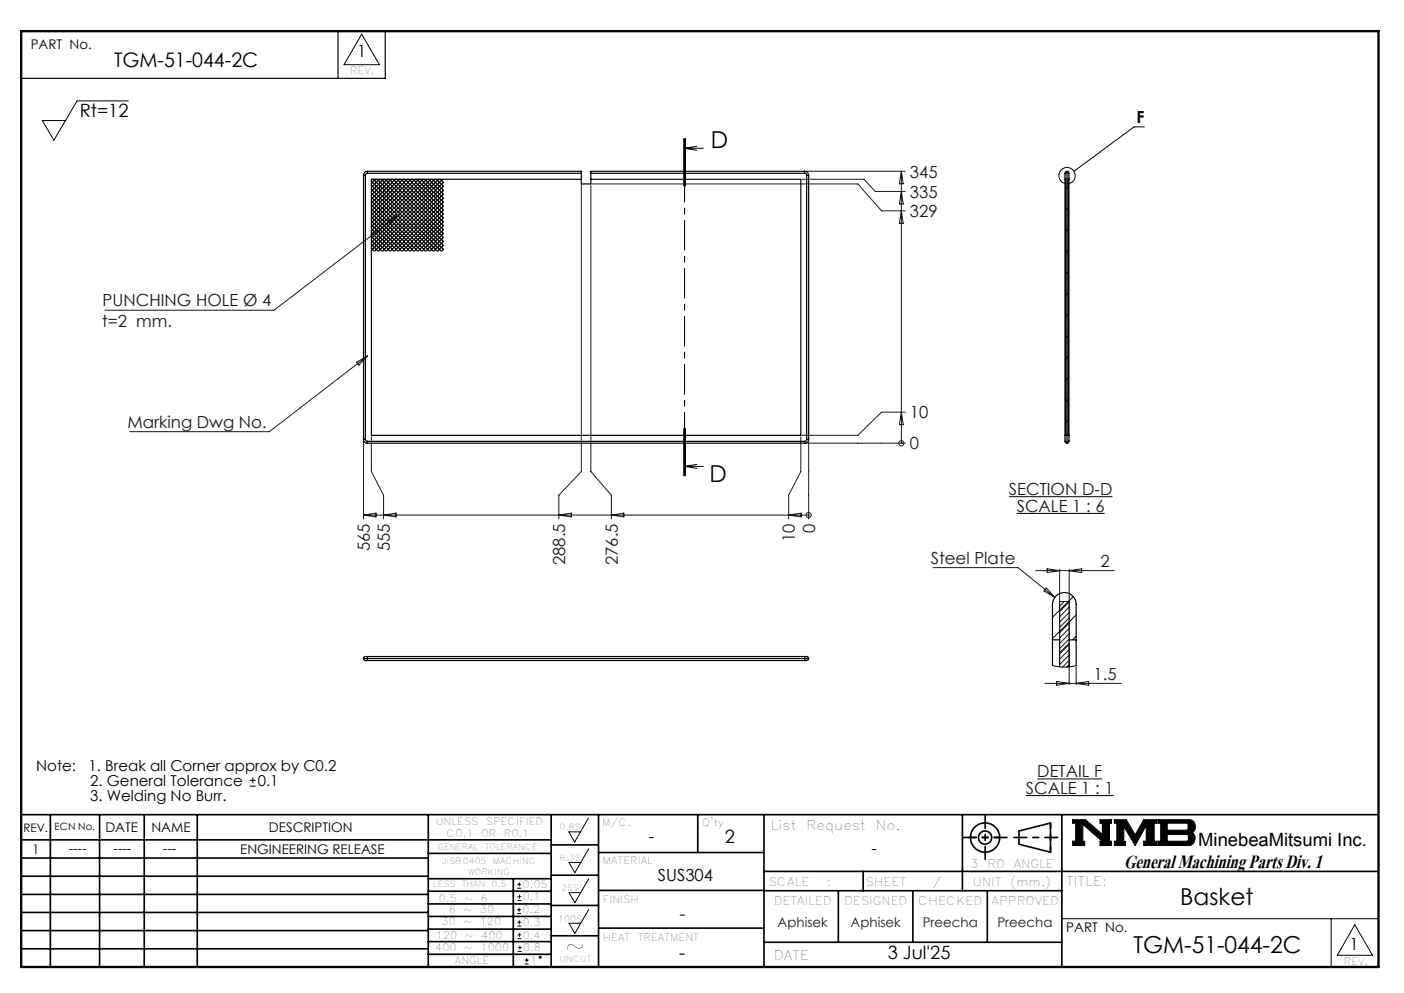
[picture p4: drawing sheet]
<svg xmlns="http://www.w3.org/2000/svg" width="297mm" height="210mm" viewBox="0 0 297 210" stroke-linecap="round" stroke-linejoin="round" font-family="sans-serif">
<g fill="none" stroke="#000" stroke-width=".21">
<path d="M76.5 7.2l3.8 6.5h-7.5zM27.1 21.3h-10.8l-4.9 8.4-2.4-4.2h4.9M144.6 29.3v10M144.8 31.4h4M144.8 31.4l2.6 .4M144.8 29.3v10M145 29.3v10M147.4 30.9l-2.6 .5M225.9 39.5l-.4 .4M242.1 26.8h-2.2l-12.7 9.4M225.9 44l-.4 .3M225.9 48.5l-.4 .4"/>
<path d="M225.9 53l-.4 .3M225.9 57.5l-.4 .3M225.9 62l-.4 .3M225.9 66.5l-.4 .3M225.9 71l-.4 .3M225.9 75.5l-.4 .3M225.9 79.9l-.4 .4M144.6 90.6v10M144.8 98.6h4M144.8 98.6l2.6 .5M144.8 90.6v10M145 90.6v10z"/>
<path d="M147.4 98.2l-2.6 .4M225.9 84.4l-.4 .4M225.9 88.9l-.4 .3M226.1 93.2l-.5 .5M213.4 105h21.9M215.1 108.6h18.6M226.2 136.1l-2 1.9M227 126.2l-4.4 4.4M227.6 130.1l-5 4.9M227.6 134.5l-.7 .8M222.6 140.7l1.9 .4h1.4l1.7-.3M226.2 140.5l-.6 .6"/>
<path d="M52.8 166.3h1.3M52.8 165h1.3M53.5 164.4v1.3M120.3 175.9h2.5l-1.2 2.2zM124.5 173l-1.7 2.9M124.5 179.5l-1.7 2.9M217 168.3h18.6M219.4 164.7h13.8M226.9 173.3h2.7l3.6 3.2v-2.4h-.5v-.8h2.4v.8h-.4v3.8h.4v.9h-2.4v-.9h.5l-4.1-3.6v3.6h.3v.9h-2.5v-.9h.6v-3.8h-.6zM235.7 173.3h2.5l1.9 3.3 1.8-3.3h2.8v.8h-.5v3.8h.5v.9h-2.8v-.9h.6v-3.3l-2.4 4.2-2.4-4v3.2h.4v.8h-2.4v-.9h.6v-3.8h-.6zM244.9 173.3h6.6a1.47 1.47 0 0 1 1.3 1.2 1.47 1.47 0 0 1-.7 1.6 1.48 1.48 0 0 1 .7 1.6 1.48 1.48 0 0 1-1.4 1.1h-6.5v-.9h.6v-3.8h-.6zM246.9 174.1h4.1l.3 .2v1l-.3 .3h-4.1z"/>
<path d="M246.9 176.5h4.2l.3 .3v.8l-.4 .3h-4.1zM109.4 193.2h.8M109.4 192.4h.8M109.4 187.8h.8M109.4 187h.8M109.5 198.5h.8M109.5 197.7h.8M109.5 195.9h.8M109.5 195h.8M109.5 190.5h.8M109.5 189.6h.8M109.8 192v.8"/>
<path d="M109.9 194.7v.8M109.9 186.6v.8M109.9 189.2v.8M109.9 197.3v.8M110 200v.8M120.4 182.4h2.4l-1.2 2.2zM120.4 188.8h2.4l-1.2 2.1zM120.4 195.3h2.4l-1.2 2.1zM124.5 185.9l-1.7 2.9M124.5 192.4l-1.7 2.9M224.6 194.3h67M281.6 194.3v10.2"/>
<path d="M286.6 195.6l3.7 6.4h-7.4zM109.5 201.2h.8M109.5 200.4h.8M111 203.9h.8M111 203.1h.8M111.4 202.7v.8"/>
<circle cx="225.7" cy="37.1" r="1.73"/>
<circle cx="114.3" cy="202.5" r=".2"/>
</g>
<g fill="none" stroke="#000" stroke-width=".35">
<path d="M4.5 172.3h287.1M4.5 177.6h112.1M10.7 172.3v32.2M21.1 172.3v32.2M30.5 172.3v32.2M41.7 172.3v32.2M90.6 172.3v32.2M116.6 172.3v32.2M116.6 178.7h10M126.6 172.3v32.2M147.6 172.3v8M161.6 172.3v32.2"/>
<path d="M203.6 172.3v16.1M215.5 175.7l6.7-1.6v6.1l-6.7-1.7zM224.6 172.3v32.2M4.5 185.3h86.1M4.5 181.5h86.1M4.5 189.2h86.1M4.5 193h86.1M4.5 196.8h86.1M90.6 199.1h26M90.6 193.8h26M90.6 188.5h26M90.6 191.2h26"/>
<path d="M90.6 180.5h26M90.6 185.8h26M90.6 196.5h26M108.6 185.8v18.5M116.6 185.1h10M116.6 191.5h10M116.6 197.9h10M126.6 196.3h35M126.6 188.3h35M126.6 180.3h35M161.6 184.3h130M161.6 199.3h63"/>
<path d="M161.6 188.4h63M177.3 188.4v10.9M182.6 184.3v4.1M193.1 188.4v10.9M208.8 188.4v10.9M4.5 200.7h86.1M90.6 201.8h26"/>
<circle cx="208.4" cy="177.1" r="3.1"/>
<circle cx="208.4" cy="177.1" r="1.4"/>
</g>
<path d="M4.5 6.6h287.1" fill="none" stroke="#000" stroke-width=".21" stroke-dasharray="6.3 1.3 1.3 1.3" stroke-dashoffset="1.9"/>
<g fill="none" stroke="#000" stroke-width=".25">
<path d="M71.5 6.6v10M81.5 6.6v10h-77M76.9 37.1h.4M76.9 37.1v55.8M77.3 37.1v55.8M77.7 36.6l-.4 .5M77.7 36.2a.79 .79 0 0 0-.8 .9M77.7 36.2v.4M77.7 36.2h45.3v.4M77.7 36.6h45.3M78.6 40a.31 .31 0 0 1 .1 .2 .31 .31 0 0 1-.1 .3M78.6 39.1a.31 .31 0 0 1 .1 .3 .31 .31 0 0 1-.1 .3"/>
<path d="M78.6 38.3a.34 .34 0 0 1 0 .6M78.7 37.9l-.1 .1M79 37.9l.1 .2 .4-.2M79.8 37.9l.2 .2 .4-.2M80.6 37.9l.2 .2 .4-.2M81.4 37.9l.2 .2 .4-.2M82.3 37.9l.2 .2 .3-.2M83.1 37.9l.2 .2 .4-.2M83.9 37.9l.2 .2 .4-.2M84.8 37.9l.2 .2 .3-.2M85.6 37.9l.2 .2 .4-.2M86.4 37.9l.2 .2 .4-.2"/>
<path d="M87.3 37.9l.2 .2 .3-.2M88.1 37.9l.2 .2 .4-.2M88.9 37.9l.2 .2 .4-.2M89.8 37.9l.2 .2 .3-.2M90.6 37.9l.2 .2 .4-.2M91.4 37.9l.3 .2 .3-.2M92.3 37.9l.2 .2 .4-.2M93.1 37.9l.2 .2 .4-.2M123 36.6v2.3h2v-2.3M123 37.9h-44.4v54.2h90.8v-54.2h-44.4M125 36.6h45.2M170.2 36.6l.3 .2 .1 .3"/>
<path d="M170.2 36.2a.84 .84 0 0 1 .9 .9M170.2 36.2v.4M170.2 36.2h-45.2v.4M170.6 37.1h.5M170.6 37.1v55.8M171.1 37.1v55.8M225.3 37.9h.2v54.2h-.2M225.4 36.4l.3-.2 .4 .4v56.7a.42 .42 0 0 1-.4 .4 .42 .42 0 0 1-.4-.4zM226.1 37.9h-.2v54.2h.2M78.6 52.4a.31 .31 0 0 1 .1 .3 .31 .31 0 0 1-.1 .3M78.6 51.6a.34 .34 0 0 1 0 .6M78.6 50.8a.31 .31 0 0 1 .1 .3 .31 .31 0 0 1-.1 .3"/>
<path d="M78.6 49.9a.34 .34 0 0 1 0 .6M78.6 49.1a.31 .31 0 0 1 .1 .3 .31 .31 0 0 1-.1 .3M78.6 48.3a.31 .31 0 0 1 .1 .3 .31 .31 0 0 1-.1 .3M78.6 47.4a.34 .34 0 0 1 0 .6M78.6 46.6a.31 .31 0 0 1 .1 .3 .31 .31 0 0 1-.1 .3M78.6 45.8a.31 .31 0 0 1 .1 .3 .31 .31 0 0 1-.1 .2M78.6 44.9a.34 .34 0 0 1 0 .6M78.6 44.1a.31 .31 0 0 1 .1 .3 .31 .31 0 0 1-.1 .3M78.6 43.3a.34 .34 0 0 1 0 .6M78.6 42.5a.31 .31 0 0 1 .1 .2 .31 .31 0 0 1-.1 .3M78.6 41.6a.31 .31 0 0 1 .1 .3 .31 .31 0 0 1-.1 .3M78.6 40.8a.34 .34 0 0 1 0 .6"/>
<path d="M76.9 92.9a.78 .78 0 0 0 .8 .8M76.9 92.9h.4M77.3 92.9l.4 .4M77.7 93.3v.4M77.7 93.3h92.5M77.7 93.7h92.5M170.2 93.3v.4M170.6 92.9h.5M170.6 92.9l-.1 .3-.3 .1M171.1 92.9a.84 .84 0 0 1-.9 .8M76.9 139.3h.8M76.9 139.3l.2 .3 .6 .1"/>
<path d="M77.7 139.3v.4M77.7 138.8v.5M77.7 138.8l-.6 .1-.2 .4M77.7 139.3h92.5M77.7 139.7h92.5M77.7 138.8h92.5M170.2 139.3v.4M170.2 139.3h.9M170.2 138.8v.5M170.2 138.8l.7 .1 .2 .4M171.1 139.3l-.3 .4h-.6M222.6 135.3h1.6v5.7"/>
<path d="M227.6 135.3h-1.4v5.7M222.6 140.7v-12.9a2.5 2.5 0 0 1 2.5-2.5 2.5 2.5 0 0 1 2.5 2.5v13"/>
<circle cx="79.2" cy="38.6" r=".33"/>
<circle cx="79.2" cy="39.4" r=".33"/>
<circle cx="80.1" cy="38.6" r=".33"/>
<circle cx="80.1" cy="39.4" r=".33"/>
<circle cx="80.9" cy="38.6" r=".33"/>
<circle cx="80.9" cy="39.4" r=".33"/>
<circle cx="81.7" cy="38.6" r=".33"/>
<circle cx="81.7" cy="39.4" r=".33"/>
<circle cx="82.6" cy="38.6" r=".33"/>
<circle cx="82.6" cy="39.4" r=".33"/>
<circle cx="83.4" cy="38.6" r=".33"/>
<circle cx="83.4" cy="39.4" r=".33"/>
<circle cx="84.2" cy="38.6" r=".33"/>
<circle cx="84.2" cy="39.4" r=".33"/>
<circle cx="85.1" cy="38.6" r=".34"/>
<circle cx="85.1" cy="39.4" r=".34"/>
<circle cx="85.9" cy="38.6" r=".33"/>
<circle cx="85.9" cy="39.4" r=".33"/>
<circle cx="86.7" cy="38.6" r=".33"/>
<circle cx="86.7" cy="39.4" r=".33"/>
<circle cx="87.5" cy="38.6" r=".33"/>
<circle cx="87.5" cy="39.4" r=".33"/>
<circle cx="88.4" cy="38.6" r=".33"/>
<circle cx="88.4" cy="39.4" r=".33"/>
<circle cx="89.2" cy="38.6" r=".33"/>
<circle cx="89.2" cy="39.4" r=".33"/>
<circle cx="90.1" cy="38.6" r=".33"/>
<circle cx="90.1" cy="39.4" r=".33"/>
<circle cx="90.9" cy="38.6" r=".33"/>
<circle cx="90.9" cy="39.4" r=".33"/>
<circle cx="91.7" cy="38.6" r=".34"/>
<circle cx="91.7" cy="39.4" r=".34"/>
<circle cx="92.6" cy="38.6" r=".33"/>
<circle cx="92.6" cy="39.4" r=".33"/>
<circle cx="93.4" cy="38.6" r=".33"/>
<circle cx="93.4" cy="39.4" r=".33"/>
<circle cx="79.2" cy="51.1" r=".34"/>
<circle cx="79.2" cy="44.4" r=".34"/>
<circle cx="79.2" cy="46.9" r=".34"/>
<circle cx="79.2" cy="40.2" r=".34"/>
<circle cx="79.2" cy="41.9" r=".34"/>
<circle cx="79.2" cy="48.6" r=".34"/>
<circle cx="79.2" cy="52.7" r=".34"/>
<circle cx="79.2" cy="42.7" r=".33"/>
<circle cx="79.2" cy="51.9" r=".33"/>
<circle cx="79.2" cy="41.1" r=".33"/>
<circle cx="79.2" cy="45.2" r=".33"/>
<circle cx="79.2" cy="49.4" r=".33"/>
<circle cx="79.2" cy="47.7" r=".33"/>
<circle cx="79.2" cy="46.1" r=".33"/>
<circle cx="79.2" cy="50.2" r=".33"/>
<circle cx="79.2" cy="43.6" r=".33"/>
<circle cx="80.1" cy="51.1" r=".34"/>
<circle cx="80.1" cy="46.9" r=".34"/>
<circle cx="80.1" cy="44.4" r=".34"/>
<circle cx="80.1" cy="40.2" r=".34"/>
<circle cx="80.1" cy="41.9" r=".34"/>
<circle cx="80.1" cy="48.6" r=".34"/>
<circle cx="80.1" cy="52.7" r=".34"/>
<circle cx="80.1" cy="42.7" r=".33"/>
<circle cx="80.1" cy="51.9" r=".33"/>
<circle cx="80.1" cy="41.1" r=".33"/>
<circle cx="80.1" cy="45.2" r=".33"/>
<circle cx="80.1" cy="49.4" r=".33"/>
<circle cx="80.1" cy="47.7" r=".33"/>
<circle cx="80.1" cy="50.2" r=".33"/>
<circle cx="80.1" cy="46.1" r=".33"/>
<circle cx="80.1" cy="43.6" r=".33"/>
<circle cx="80.9" cy="51.1" r=".34"/>
<circle cx="80.9" cy="46.9" r=".34"/>
<circle cx="80.9" cy="44.4" r=".34"/>
<circle cx="80.9" cy="41.9" r=".34"/>
<circle cx="80.9" cy="40.2" r=".34"/>
<circle cx="80.9" cy="48.6" r=".34"/>
<circle cx="80.9" cy="52.7" r=".34"/>
<circle cx="80.9" cy="42.7" r=".33"/>
<circle cx="80.9" cy="51.9" r=".33"/>
<circle cx="80.9" cy="41.1" r=".33"/>
<circle cx="80.9" cy="45.2" r=".33"/>
<circle cx="80.9" cy="49.4" r=".33"/>
<circle cx="80.9" cy="47.7" r=".33"/>
<circle cx="80.9" cy="46.1" r=".33"/>
<circle cx="80.9" cy="50.2" r=".33"/>
<circle cx="80.9" cy="43.6" r=".33"/>
<circle cx="81.7" cy="51.1" r=".34"/>
<circle cx="81.7" cy="44.4" r=".34"/>
<circle cx="81.7" cy="46.9" r=".34"/>
<circle cx="81.7" cy="40.2" r=".34"/>
<circle cx="81.7" cy="41.9" r=".34"/>
<circle cx="81.7" cy="48.6" r=".34"/>
<circle cx="81.7" cy="52.7" r=".34"/>
<circle cx="81.7" cy="42.7" r=".33"/>
<circle cx="81.7" cy="51.9" r=".33"/>
<circle cx="81.7" cy="41.1" r=".33"/>
<circle cx="81.7" cy="49.4" r=".33"/>
<circle cx="81.7" cy="45.2" r=".33"/>
<circle cx="81.7" cy="47.7" r=".33"/>
<circle cx="81.7" cy="43.6" r=".33"/>
<circle cx="81.7" cy="50.2" r=".33"/>
<circle cx="81.7" cy="46.1" r=".33"/>
<circle cx="82.6" cy="51.1" r=".34"/>
<circle cx="82.6" cy="44.4" r=".34"/>
<circle cx="82.6" cy="46.9" r=".34"/>
<circle cx="82.6" cy="41.9" r=".34"/>
<circle cx="82.6" cy="40.2" r=".34"/>
<circle cx="82.6" cy="48.6" r=".34"/>
<circle cx="82.6" cy="52.7" r=".34"/>
<circle cx="82.6" cy="42.7" r=".33"/>
<circle cx="82.6" cy="51.9" r=".33"/>
<circle cx="82.6" cy="41.1" r=".33"/>
<circle cx="82.6" cy="49.4" r=".33"/>
<circle cx="82.6" cy="45.2" r=".33"/>
<circle cx="82.6" cy="47.7" r=".33"/>
<circle cx="82.6" cy="46.1" r=".33"/>
<circle cx="82.6" cy="43.6" r=".33"/>
<circle cx="82.6" cy="50.2" r=".33"/>
<circle cx="83.4" cy="51.1" r=".34"/>
<circle cx="83.4" cy="46.9" r=".34"/>
<circle cx="83.4" cy="44.4" r=".34"/>
<circle cx="83.4" cy="40.2" r=".34"/>
<circle cx="83.4" cy="41.9" r=".34"/>
<circle cx="83.4" cy="48.6" r=".34"/>
<circle cx="83.4" cy="52.7" r=".34"/>
<circle cx="83.4" cy="42.7" r=".33"/>
<circle cx="83.4" cy="51.9" r=".33"/>
<circle cx="83.4" cy="41.1" r=".33"/>
<circle cx="83.4" cy="49.4" r=".33"/>
<circle cx="83.4" cy="45.2" r=".33"/>
<circle cx="83.4" cy="47.7" r=".33"/>
<circle cx="83.4" cy="43.6" r=".33"/>
<circle cx="83.4" cy="50.2" r=".33"/>
<circle cx="83.4" cy="46.1" r=".33"/>
<circle cx="84.2" cy="51.1" r=".34"/>
<circle cx="84.2" cy="46.9" r=".34"/>
<circle cx="84.2" cy="44.4" r=".34"/>
<circle cx="84.2" cy="41.9" r=".34"/>
<circle cx="84.2" cy="40.2" r=".34"/>
<circle cx="84.2" cy="48.6" r=".34"/>
<circle cx="84.2" cy="52.7" r=".34"/>
<circle cx="84.2" cy="42.7" r=".33"/>
<circle cx="84.2" cy="51.9" r=".33"/>
<circle cx="84.2" cy="41.1" r=".33"/>
<circle cx="84.2" cy="45.2" r=".33"/>
<circle cx="84.2" cy="49.4" r=".33"/>
<circle cx="84.2" cy="47.7" r=".33"/>
<circle cx="84.2" cy="46.1" r=".33"/>
<circle cx="84.2" cy="50.2" r=".33"/>
<circle cx="84.2" cy="43.6" r=".33"/>
<circle cx="85.1" cy="51.1" r=".35"/>
<circle cx="85.1" cy="46.9" r=".35"/>
<circle cx="85.1" cy="44.4" r=".35"/>
<circle cx="85.1" cy="40.2" r=".35"/>
<circle cx="85.1" cy="41.9" r=".35"/>
<circle cx="85.1" cy="52.7" r=".35"/>
<circle cx="85.1" cy="48.6" r=".35"/>
<circle cx="85.1" cy="42.7" r=".34"/>
<circle cx="85.1" cy="51.9" r=".34"/>
<circle cx="85.1" cy="41.1" r=".34"/>
<circle cx="85.1" cy="49.4" r=".34"/>
<circle cx="85.1" cy="45.2" r=".34"/>
<circle cx="85.1" cy="47.7" r=".34"/>
<circle cx="85.1" cy="43.6" r=".34"/>
<circle cx="85.1" cy="46.1" r=".34"/>
<circle cx="85.1" cy="50.3" r=".34"/>
<circle cx="85.9" cy="51.1" r=".34"/>
<circle cx="85.9" cy="44.4" r=".34"/>
<circle cx="85.9" cy="46.9" r=".34"/>
<circle cx="85.9" cy="40.2" r=".34"/>
<circle cx="85.9" cy="41.9" r=".34"/>
<circle cx="85.9" cy="48.6" r=".34"/>
<circle cx="85.9" cy="52.7" r=".34"/>
<circle cx="85.9" cy="42.7" r=".33"/>
<circle cx="85.9" cy="51.9" r=".33"/>
<circle cx="85.9" cy="41.1" r=".33"/>
<circle cx="85.9" cy="45.2" r=".33"/>
<circle cx="85.9" cy="49.4" r=".33"/>
<circle cx="85.9" cy="47.7" r=".33"/>
<circle cx="85.9" cy="43.6" r=".33"/>
<circle cx="85.9" cy="50.2" r=".33"/>
<circle cx="85.9" cy="46.1" r=".33"/>
<circle cx="86.7" cy="51.1" r=".34"/>
<circle cx="86.7" cy="44.4" r=".34"/>
<circle cx="86.7" cy="46.9" r=".34"/>
<circle cx="86.7" cy="41.9" r=".34"/>
<circle cx="86.7" cy="40.2" r=".34"/>
<circle cx="86.7" cy="48.6" r=".34"/>
<circle cx="86.7" cy="52.7" r=".34"/>
<circle cx="86.7" cy="42.7" r=".33"/>
<circle cx="86.7" cy="51.9" r=".33"/>
<circle cx="86.7" cy="41.1" r=".33"/>
<circle cx="86.7" cy="49.4" r=".33"/>
<circle cx="86.7" cy="45.2" r=".33"/>
<circle cx="86.7" cy="47.7" r=".33"/>
<circle cx="86.7" cy="50.2" r=".33"/>
<circle cx="86.7" cy="43.6" r=".33"/>
<circle cx="86.7" cy="46.1" r=".33"/>
<circle cx="87.5" cy="51.1" r=".34"/>
<circle cx="87.5" cy="46.9" r=".34"/>
<circle cx="87.5" cy="44.4" r=".34"/>
<circle cx="87.5" cy="41.9" r=".34"/>
<circle cx="87.5" cy="40.2" r=".34"/>
<circle cx="87.5" cy="48.6" r=".34"/>
<circle cx="87.5" cy="52.7" r=".34"/>
<circle cx="87.5" cy="42.7" r=".33"/>
<circle cx="87.5" cy="51.9" r=".33"/>
<circle cx="87.5" cy="41.1" r=".33"/>
<circle cx="87.5" cy="49.4" r=".33"/>
<circle cx="87.5" cy="45.2" r=".33"/>
<circle cx="87.5" cy="47.7" r=".33"/>
<circle cx="87.5" cy="46.1" r=".33"/>
<circle cx="87.5" cy="43.6" r=".33"/>
<circle cx="87.5" cy="50.2" r=".33"/>
<circle cx="88.4" cy="51.1" r=".34"/>
<circle cx="88.4" cy="44.4" r=".34"/>
<circle cx="88.4" cy="46.9" r=".34"/>
<circle cx="88.4" cy="41.9" r=".34"/>
<circle cx="88.4" cy="40.2" r=".34"/>
<circle cx="88.4" cy="48.6" r=".34"/>
<circle cx="88.4" cy="52.7" r=".34"/>
<circle cx="88.4" cy="42.7" r=".33"/>
<circle cx="88.4" cy="51.9" r=".33"/>
<circle cx="88.4" cy="41.1" r=".33"/>
<circle cx="88.4" cy="49.4" r=".33"/>
<circle cx="88.4" cy="45.2" r=".33"/>
<circle cx="88.4" cy="47.7" r=".33"/>
<circle cx="88.4" cy="43.6" r=".33"/>
<circle cx="88.4" cy="50.2" r=".33"/>
<circle cx="88.4" cy="46.1" r=".33"/>
<circle cx="89.2" cy="51.1" r=".34"/>
<circle cx="89.2" cy="46.9" r=".34"/>
<circle cx="89.2" cy="44.4" r=".34"/>
<circle cx="89.2" cy="41.9" r=".34"/>
<circle cx="89.2" cy="40.2" r=".34"/>
<circle cx="89.2" cy="48.6" r=".34"/>
<circle cx="89.2" cy="52.7" r=".34"/>
<circle cx="89.2" cy="42.7" r=".33"/>
<circle cx="89.2" cy="51.9" r=".33"/>
<circle cx="89.2" cy="41.1" r=".33"/>
<circle cx="89.2" cy="45.2" r=".33"/>
<circle cx="89.2" cy="49.4" r=".33"/>
<circle cx="89.2" cy="47.7" r=".33"/>
<circle cx="89.2" cy="46.1" r=".33"/>
<circle cx="89.2" cy="50.2" r=".33"/>
<circle cx="89.2" cy="43.6" r=".33"/>
<circle cx="90" cy="51.1" r=".34"/>
<circle cx="90" cy="44.4" r=".34"/>
<circle cx="90" cy="46.9" r=".34"/>
<circle cx="90" cy="41.9" r=".34"/>
<circle cx="90" cy="40.2" r=".34"/>
<circle cx="90" cy="48.6" r=".34"/>
<circle cx="90" cy="52.7" r=".34"/>
<circle cx="90.1" cy="42.7" r=".33"/>
<circle cx="90.1" cy="51.9" r=".33"/>
<circle cx="90.1" cy="41.1" r=".33"/>
<circle cx="90.1" cy="49.4" r=".33"/>
<circle cx="90.1" cy="45.2" r=".33"/>
<circle cx="90.1" cy="47.7" r=".33"/>
<circle cx="90.1" cy="50.2" r=".33"/>
<circle cx="90.1" cy="43.6" r=".33"/>
<circle cx="90.1" cy="46.1" r=".33"/>
<circle cx="90.9" cy="51.1" r=".34"/>
<circle cx="90.9" cy="46.9" r=".34"/>
<circle cx="90.9" cy="44.4" r=".34"/>
<circle cx="90.9" cy="40.2" r=".34"/>
<circle cx="90.9" cy="41.9" r=".34"/>
<circle cx="90.9" cy="48.6" r=".34"/>
<circle cx="90.9" cy="52.7" r=".34"/>
<circle cx="90.9" cy="42.7" r=".33"/>
<circle cx="90.9" cy="51.9" r=".33"/>
<circle cx="90.9" cy="41.1" r=".33"/>
<circle cx="90.9" cy="49.4" r=".33"/>
<circle cx="90.9" cy="45.2" r=".33"/>
<circle cx="90.9" cy="47.7" r=".33"/>
<circle cx="90.9" cy="43.6" r=".33"/>
<circle cx="90.9" cy="50.2" r=".33"/>
<circle cx="90.9" cy="46.1" r=".33"/>
<circle cx="91.7" cy="51.1" r=".35"/>
<circle cx="91.7" cy="46.9" r=".35"/>
<circle cx="91.7" cy="44.4" r=".35"/>
<circle cx="91.7" cy="40.2" r=".35"/>
<circle cx="91.7" cy="41.9" r=".35"/>
<circle cx="91.7" cy="52.7" r=".35"/>
<circle cx="91.7" cy="48.6" r=".35"/>
<circle cx="91.7" cy="42.7" r=".34"/>
<circle cx="91.7" cy="51.9" r=".34"/>
<circle cx="91.7" cy="41.1" r=".34"/>
<circle cx="91.7" cy="49.4" r=".34"/>
<circle cx="91.7" cy="45.2" r=".34"/>
<circle cx="91.7" cy="47.7" r=".34"/>
<circle cx="91.7" cy="43.6" r=".34"/>
<circle cx="91.7" cy="50.3" r=".34"/>
<circle cx="91.7" cy="46.1" r=".34"/>
<circle cx="92.5" cy="51.1" r=".34"/>
<circle cx="92.5" cy="46.9" r=".34"/>
<circle cx="92.5" cy="44.4" r=".34"/>
<circle cx="92.5" cy="41.9" r=".34"/>
<circle cx="92.5" cy="40.2" r=".34"/>
<circle cx="92.5" cy="48.6" r=".34"/>
<circle cx="92.5" cy="52.7" r=".34"/>
<circle cx="92.6" cy="42.7" r=".33"/>
<circle cx="92.6" cy="51.9" r=".33"/>
<circle cx="92.6" cy="41.1" r=".33"/>
<circle cx="92.6" cy="49.4" r=".33"/>
<circle cx="92.6" cy="45.2" r=".33"/>
<circle cx="92.6" cy="47.7" r=".33"/>
<circle cx="92.6" cy="43.6" r=".33"/>
<circle cx="92.6" cy="50.2" r=".33"/>
<circle cx="92.6" cy="46.1" r=".33"/>
<circle cx="93.4" cy="51.1" r=".34"/>
<circle cx="93.4" cy="46.9" r=".34"/>
<circle cx="93.4" cy="44.4" r=".34"/>
<circle cx="93.4" cy="40.2" r=".34"/>
<circle cx="93.4" cy="41.9" r=".34"/>
<circle cx="93.4" cy="48.6" r=".34"/>
<circle cx="93.4" cy="52.7" r=".34"/>
<circle cx="93.4" cy="42.7" r=".33"/>
<circle cx="93.4" cy="51.9" r=".33"/>
<circle cx="93.4" cy="41.1" r=".33"/>
<circle cx="93.4" cy="49.4" r=".33"/>
<circle cx="93.4" cy="45.2" r=".33"/>
<circle cx="93.4" cy="47.7" r=".33"/>
<circle cx="93.4" cy="43.6" r=".33"/>
<circle cx="93.4" cy="46.1" r=".33"/>
<circle cx="93.4" cy="50.2" r=".33"/>
</g>
<path d="M205.3 177.1h6.2M222.2 174v6.2" fill="none" stroke="#000" stroke-width=".35" stroke-dasharray="15.2 1.3 1.3 1.3" stroke-dashoffset="14.1"/>
<path d="M203.8 177.1h9.2M208.4 172.5v9.2M214.5 177.1h9.3" fill="none" stroke="#000" stroke-width=".35" stroke-dasharray="15.2 1.3 1.3 1.3" stroke-dashoffset="12.5"/>
<path d="M4.5 6.6h287.1v197.9h-287.1z" fill="none" stroke="#000" stroke-width=".5"/>
<path d="M226.9 173.3v.8h.6v3.8h-.6v.9h2.5v-.9h-.3v-3.6l4.1 3.6h-.5v.9h2.4v-.9h-.4v-3.8h.4v-.8h-2.4v.8h.5v2.4l-3.6-3.2zM235.7 173.3v.8h.6v3.8h-.6v.9h2.4v-.8h-.4v-3.2l2.4 4 2.4-4.2v3.3h-.6v.9h2.8v-.9h-.5v-3.8h.5v-.8h-2.8l-1.8 3.3-1.9-3.3zM246.9 176.5h4.2l.3 .2v1l-.3 .2h-4.2zM244.9 173.3v.8h.6v3.8h-.6v.9h6.9l.7-.5 .3-.9-.1-.7-.6-.6a1.48 1.48 0 0 0 .7-1.6 1.48 1.48 0 0 0-1.3-1.2zM246.9 174.1h4.1l.3 .2v1.1l-.2 .2h-4.2z" fill-rule="evenodd" fill="#000"/>
<g fill="none" stroke="#191924" stroke-width=".21">
<path d="M123 39.2v60.5l-4.8 5v5M125 39.2v60.5l4.3 5v5M125.3 38.9h56.2l5 5.7h5M169.7 37.9h13.1l2.3 2.6h6.4M170.5 36.2h21M190.7 36.2v57.5M190.7 36.2l.4 2.7h-.8zM225.5 38.2v-1.7h.4v1.7M82.2 46.6l2.4-1.3-1.9 1.9zM84.6 45.3l-26.6 20.3h-35.8M190.7 44.6l.4 2.6h-.8zM190.7 40.5l.4 2.6h-.8z"/>
<path d="M75.4 76.6l2.4-1.3-1.9 1.9zM77.8 75.3l-20.8 16h-29.6M76.9 93.2v16.5M78.6 92.4v7.3l2.5 5v5M169.4 92.4v7.3l-2.6 5v5M170.5 93.7h21M171.1 93.2v16.5M190.7 87.2l.4 2.6h-.8zM190.7 93.7h.1M191.5 87.2h-5l-5 4.9h-11.8M225.5 91.8v1.7h.4v-1.7M76.9 108.9h94.2"/>
<path d="M76.9 108.9l2.7-.4v.8zM81.1 108.9l2.7-.4v.8zM118.2 108.9l2.7-.4v.8zM129.3 108.9l2.7-.4v.8zM166.8 108.9l2.7-.4v.8zM171.1 108.9h.1M197.4 120h17.9l7.8 6.3M219.1 120.7h16.6M221.3 124.3l1.8 2-2.3-1.3zM221.5 120.3l2.7 .4-2.7 .4zM224.2 120.4v14.9M224.2 127.2h2v8.1"/>
<path d="M225.1 127.2l-.9 1M226.2 136.6v8.2M226.2 128.4l-2 2M226.2 129.5l-2 2M226.2 130.7l-2 2M226.2 131.8l-2 2M226.2 132.9l-2 2M226.2 134l-2 2.1M226.2 135.2l-2 2M226.2 136.3l-2 2M226.2 137.4l-2 2M226.2 138.5l-2 2"/>
<path d="M226.2 139.7l-1.4 1.4M226.2 120.4v14.6M226.2 120.7l2.6-.4v.8zM226.2 127.3l-2 2M221.1 144.5h16.1M223.5 144.1l2.7 .4-2.7 .4zM226.2 140.8l-.3 .3M227.6 141.1v3.7M227.6 144.5l2.7-.4v.8z"/>
<circle cx="190.7" cy="93.7" r=".54"/>
<circle cx="171" cy="108.9" r=".54"/>
</g>
<path d="M144.8 29.3v71.3" fill="none" stroke="#000" stroke-width=".21" stroke-dasharray="6.3 1.3 1.3 1.3" stroke-dashoffset="3.1"/>
<text font-size="6.2" x="237.8" y="183.6">General Machining Parts Div. 1</text>
<g font-size="4.9">
<text x="150.4" y="31.3">D</text>
<text x="150.1" y="101.8">D</text>
<text x="249.7" y="191.4">Basket</text>
<text x="119.6" y="201.8">~</text>
<text x="239.8" y="201.5">TGM-51-044-2C</text>
</g>
<text font-size="4.2" x="24.1" y="14.3">TGM-51-044-2C</text>
<g font-size="3.9">
<text x="16.9" y="24.6">Rt=12</text>
<text x="153.3" y="178.4">2</text>
<text x="253.5" y="178.9">MinebeaMitsumi Inc.</text>
<text x="143.7" y="202.9">-</text>
<text x="187.8" y="202.9">3 Jul'25</text>
</g>
<text font-size="3.9" fill="#191924" x="143.7" y="194.6">-</text>
<g font-size="3.5">
<text x="75.6" y="12.1">1</text>
<text x="240.4" y="26.1">F</text>
<text x="137.3" y="178.2">-</text>
<text x="184.4" y="180.5">-</text>
<text x="139.2" y="186.3">SUS304</text>
<text x="285.5" y="200.9">1</text>
</g>
<g font-size="3.5" fill="#191924">
<text x="192.5" y="37.6">345</text>
<text x="192.5" y="41.8">335</text>
<text x="192.5" y="45.9">329</text>
<text x="21.7" y="64.8">PUNCHING HOLE Ø 4</text>
<text x="21.6" y="69.1">t=2 mm.</text>
<text x="192.5" y="88.5">10</text>
<text x="27" y="90.5">Marking Dwg No.</text>
<text x="192.5" y="95.1">0</text>
<text x="213.4" y="104.7">SECTION D-D</text>
<text x="172.4" y="112.7" transform="rotate(-90 172.4 112.7)">0</text>
<text x="215.1" y="108.2">SCALE 1 : 6</text>
<text x="78.2" y="116.6" transform="rotate(-90 78.2 116.6)">565</text>
<text x="82.5" y="116.6" transform="rotate(-90 82.5 116.6)">555</text>
<text x="119.6" y="119.5" transform="rotate(-90 119.6 119.5)">288.5</text>
<text x="130.7" y="119.5" transform="rotate(-90 130.7 119.5)">276.5</text>
<text x="168.2" y="114.6" transform="rotate(-90 168.2 114.6)">10</text>
<text x="196.9" y="119.2">Steel Plate</text>
<text x="232.8" y="119.9">2</text>
<text x="231.3" y="143.7">1.5</text>
<text x="217" y="167.9">SCALE 1 : 1</text>
<text x="219.4" y="164.3">DETAIL F</text>
</g>
<g font-size="3.2">
<text x="7.7" y="163">Note:</text>
<text x="18.7" y="163">1. Break all Corner approx by C0.2</text>
<text x="19.1" y="166.2">2. General Tolerance</text>
<text x="54.5" y="166.2">0.1</text>
<text x="19.1" y="169.4">3. Welding No Burr.</text>
</g>
<g font-size="2.8">
<text x="6.5" y="10.4">PART No.</text>
<text x="22.3" y="175.9">DATE</text>
<text x="32" y="175.9">NAME</text>
<text x="56.9" y="175.9">DESCRIPTION</text>
<text x="163.1" y="175.4">List</text>
<text x="170.6" y="175.4">Request</text>
<text x="185.3" y="175.4">No.</text>
<text x="6.8" y="180.6">1</text>
<text x="14.5" y="180.3">----</text>
<text x="24" y="180.3">----</text>
<text x="34.5" y="180.3">---</text>
<text x="50.8" y="180.7">ENGINEERING RELEASE</text>
<text x="225.5" y="187.3">TITLE:</text>
<text x="225.6" y="197.2">PART No.</text>
<text x="163.7" y="203">DATE</text>
</g>
<g font-size="2.8" fill="#191924">
<text x="164.5" y="196.1">Aphisek</text>
<text x="179.9" y="196.1">Aphisek</text>
<text x="195.2" y="196.1">Preecha</text>
<text x="211" y="196.1">Preecha</text>
</g>
<g font-size="2.5">
<text x="4.9" y="175.9">REV.</text>
<text x="205.2" y="183.6">3</text>
<text x="208.9" y="183.6">RD</text>
<text x="214.4" y="183.6">ANGLE</text>
<text x="162.5" y="187.3">SCALE</text>
<text x="163.7" y="191.5">DETAILED</text>
<text x="174.9" y="187.3">:</text>
<text x="178.6" y="191.5">DESIGNED</text>
<text x="183.1" y="187.3">SHEET</text>
<text x="194.2" y="191.5">CHECKED</text>
<text x="197.2" y="187.3">/</text>
<text x="205.8" y="187.3">UNIT</text>
<text x="209.8" y="191.5">APPROVED</text>
<text x="213.7" y="187.3">(mm.)</text>
</g>
<g font-size="2.1">
<text x="74.1" y="15.7">REV.</text>
<text x="11.6" y="175.6">ECN No.</text>
<text x="92.2" y="174.5">UNLESS</text>
<text x="94.5" y="177.1">C0.1</text>
<text x="101.8" y="177.1">OR</text>
<text x="102.8" y="174.5">SPECIFIED</text>
<text x="106.6" y="177.1">R0.1</text>
<text x="127.3" y="174.7">M/C.</text>
<text x="148.6" y="174.8">Q'ty</text>
<text x="127.5" y="182.8">MATERIAL</text>
<text x="92.8" y="190.8">0.5</text>
<text x="98.2" y="190.8">~</text>
<text x="101.7" y="190.8">6</text>
<text x="110.6" y="187.8">0.05</text>
<text x="110.6" y="190.4">0.1</text>
<text x="127.6" y="190.9">FINISH</text>
<text x="93.4" y="195.7">30</text>
<text x="94.9" y="193">6</text>
<text x="98" y="195.7">~</text>
<text x="98" y="193">~</text>
<text x="101.5" y="195.7">120</text>
<text x="101.5" y="193">30</text>
<text x="110.5" y="193.2">0.2</text>
<text x="110.6" y="195.9">0.3</text>
<text x="92.1" y="201.1">400</text>
<text x="92.2" y="198.6">120</text>
<text x="96.2" y="203.9">ANGLE</text>
<text x="98.2" y="201.1">~</text>
<text x="98.3" y="198.6">~</text>
<text x="101.7" y="201.1">1000</text>
<text x="101.8" y="198.6">400</text>
<text x="110.6" y="198.5">0.4</text>
<text x="110.7" y="201.2">0.8</text>
<text x="112.1" y="203.9">1</text>
<text x="127.6" y="199">HEAT</text>
<text x="134.9" y="199">TREATMENT</text>
<text x="284.3" y="204.1">REV.</text>
</g>
<g font-size="1.8">
<text x="92.6" y="179.7">GENERAL</text>
<text x="102.5" y="179.7">TOLERANCE</text>
<text x="118.4" y="175.6">0.8S</text>
<text x="93.5" y="182.6">JISB0405</text>
<text x="99" y="185">WORKING</text>
<text x="104.3" y="182.6">MACHING</text>
<text x="118.4" y="182.1">6.3S</text>
<text x="91.6" y="187.6">LESS</text>
<text x="97.7" y="187.6">THAN</text>
<text x="104" y="187.6">0.5</text>
<text x="118.7" y="188.4">25S</text>
<text x="118.1" y="194.9">100S</text>
<text x="118.4" y="203.4">UNCUT</text>
</g>
</svg>
